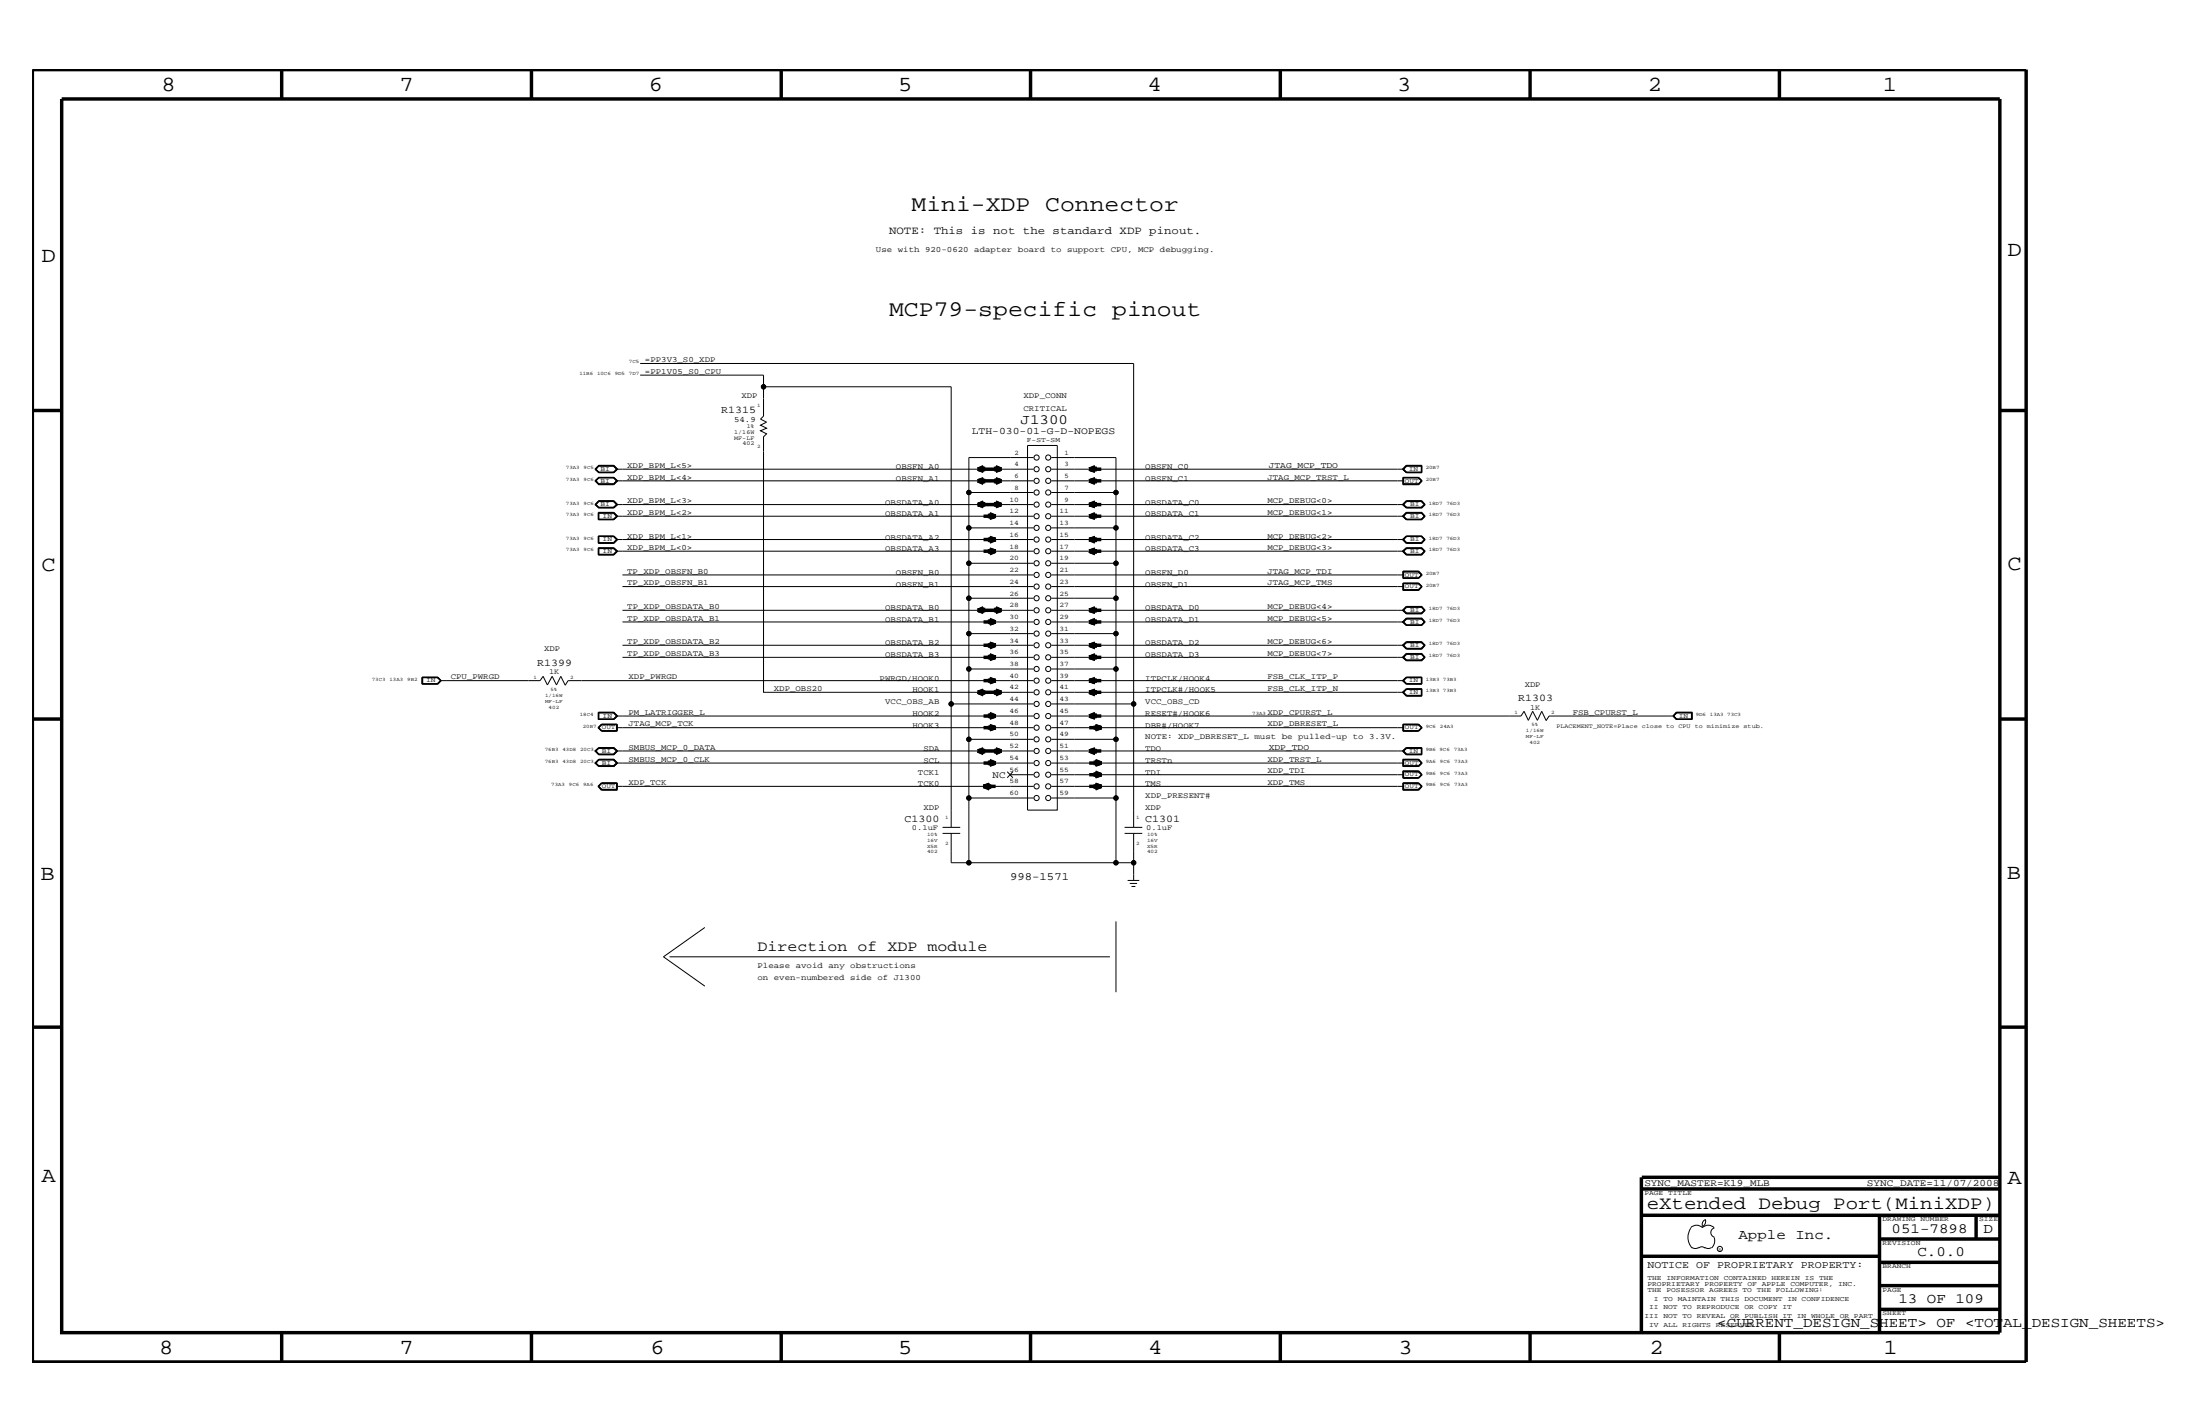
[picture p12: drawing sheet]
<svg xmlns="http://www.w3.org/2000/svg" width="432mm" height="279mm" viewBox="0 0 432 279" stroke-linecap="round" stroke-linejoin="round" font-family="sans-serif">
<g fill="none" stroke="#000" stroke-width=".2">
<path d="M125.6 73.6h24.3v8l-.6 .6 1.2 .6-1.2 .6 1.2 .6-1.2 .5 1.2 .6-.6 .6v50.1h53M125.6 71.3h96.9v91M149.9 75.9h36.8v62.2M116.8 94.3l.7-.6h3l.7 .6-.7 .8h-3zM116.8 94.3l.7-.6h3l.7 .6-.7 .7h-3zM116.9 94.3l.6-.5h3l.6 .5-.6 .6h-3zM117.5 91.5h2.9l.6 .6-.6 .6h-2.9l-.5-.6zM117.5 91.4h3l.6 .7-.6 .6h-3l-.6-.6zM117.5 91.3h3l.7 .8-.7 .6h-3l-.7-.6zM117.5 93.8h2.9l.6 .5-.6 .6h-2.9l-.5-.6zM117.5 98.4h2.9l.6 .6-.6 .5h-2.9l-.5-.5zM117.5 98.2h3l.7 .8-.7 .7h-3l-.7-.7z"/>
<path d="M120.5 91.4h-3l-.7 .7 .7 .6h3M120.5 91.4l.7 .7-.7 .6M120.5 98.3h-3l-.6 .7 .6 .6h3M120.5 98.3h-3l-.7 .7 .7 .6h3M120.5 98.3l.7 .7-.7 .6M120.5 98.3l.6 .7-.6 .6M121 92.1h81.9M121 94.3h81.9M121 99h81.9M190.2 96.6h12.7M201.7 87.4h5.8v71.5h-5.8zM202.9 89.8h-12.7v20.7"/>
<path d="M206.3 92.1h69.2M206.3 94.3h69.2M206.3 99h69.2M206.3 96.6h12.7M206.3 89.8h12.7v20.7M275.3 99l.7-.8h3.1l.6 .8-.6 .7h-3.1zM275.3 93.7h3.2l.6 .6-.6 .8h-3.2zM275.4 94.9h3M275.4 93.7v1.3h3l.7-.7M275.4 93.8h3M275.5 99l.6-.6h2.9l.6 .6-.6 .5h-2.9zM275.5 93.8v1.1"/>
<path d="M276 98.3h3l.6 .7M276 98.3h3l.7 .7-.7 .6h-3M276 98.3l-.7 .7 .7 .6M276 98.3l-.6 .7 .6 .6M276 91.3h3.1v1.4h-3.1l-.7-.6zM276 91.4l-.6 .7 .6 .6h3v-1.3M276 91.4l-.7 .7 .7 .6M276 91.4h3.1M278.4 93.7l.7 .6M278.4 93.8l.7 .5M278.4 93.8l.6 .5-.6 .6M279 91.5h-2.9l-.6 .6 .6 .6"/>
<path d="M279.1 94.3l-.7 .6M279.6 99l-.6 .6h-3M117.4 100.5h3.1l.7 .8-.7 .7h-3.1zM117.4 105.2h3.1l.7 .7-.7 .7h-3.1zM117.4 107.5h3.1l.7 .6-.7 .8h-3.1zM117.4 100.6h3.1M117.4 106.5h3.1M117.4 108.8h3.1M117.4 107.6h3.1M117.5 100.6v1.3h3l.6-.6-.6-.7M117.5 106.5v-1.2h3l.6 .6-.6 .6M117.5 107.6v1.2"/>
<path d="M117.5 100.7h2.9l.6 .6M117.5 107.6h2.9l.6 .5M120.4 105.3l.6 .6M120.5 100.6l.7 .7-.7 .7M120.5 105.2l.7 .7-.7 .6M120.5 107.6l.6 .5-.6 .7M120.5 107.6l.7 .5-.7 .7M121 101.3l-.6 .6M121 101.3h81.9M121 105.9l-.6 .6h-2.9M121 105.9h81.9M121 108.1l-.6 .6h-2.9"/>
<path d="M121 108.1h81.9M122.2 112.8h80.7M122.2 115.1h80.7M122.2 119.7h80.7M190.2 103.6h12.7M190.2 117.4v6.9M202.9 110.5h-12.7v6.9h12.7M206.3 110.5h12.7v6.9M206.3 101.3h69.2M206.3 105.9h69.2M206.3 108.1h69.2M206.3 112.8h69.2"/>
<path d="M206.3 115.1h69.2M206.3 119.7h69.2M206.3 117.4h12.7M206.3 103.6h12.7M219 117.4v51.9M275.3 101.3l.7-.8h3.1l.6 .8-.6 .7h-3.1zM275.3 105.9l.7-.7h3.1l.6 .7-.6 .7h-3.1zM275.3 108.1l.7-.6h3.1l.6 .6-.6 .8h-3.1zM275.3 119.7l.7-.7h3.1l.6 .7-.6 .7h-3.1zM275.3 112h3.2l.6 .8-.6 .7h-3.2zM275.3 114.4h3.2l.6 .7-.6 .8h-3.2zM275.4 114.4v1.4h3l.7-.7"/>
<path d="M275.4 113.4h3M275.4 112.2h3M275.4 114.5h3M275.5 105.9l.6-.6h2.9l.6 .6-.6 .6h-2.9zM275.5 108.1l.6-.5h2.9l.6 .5-.6 .6h-2.9zM275.5 119.7l.6-.5h2.9l.6 .5-.6 .6h-2.9zM275.5 112.2v1.2M275.5 114.5v1.2h2.9l.6-.6-.6-.6M276 100.6h3l.6 .7M276 100.6l-.6 .7 .6 .6h3l.6-.6M276 100.6h3l.7 .7-.7 .7h-3M276 100.6l-.7 .7 .7 .7"/>
<path d="M276 105.2h3l.7 .7-.7 .6h-3M276 105.2l-.7 .7 .7 .6M276 107.6h3l.6 .5M276 107.6h3l.7 .5-.7 .7h-3M276 107.6l-.7 .5 .7 .7M276 107.6l-.6 .5 .6 .7M276 119.1h3l.6 .6M276 119.1l-.6 .6 .6 .6h3l.6-.6M276 119.1h3l.7 .6-.7 .7h-3M276 119.1l-.7 .6 .7 .7M276.1 100.7h2.9l.6 .6-.6 .6h-2.9l-.6-.6zM278.4 112.2l.7 .6"/>
<path d="M278.4 112.2l.6 .6-.6 .6M278.4 114.4l.7 .7M278.4 114.5l.7 .6M279.1 112.8l-.7-.7h-3v1.4M279.1 112.8l-.7 .7M279.1 112.8l-.7 .6M279.6 105.9l-.6-.6h-3l-.6 .6 .6 .6M279.6 105.9l-.6 .6h-3M279.6 108.1l-.6 .7h-3M82.9 134.1h3M82.9 132.9v1.3M82.9 133h3"/>
<path d="M83 133v1.1M85.9 133l.6 .5M85.9 133l.5 .5M85.9 132.9h-3.1v1.3h3.1M85.9 132.9l.7 .6-.7 .7M85.9 132.9l.6 .6M86.4 133.5l-.5 .6M86.4 133.5h19.6l.6-.8 .8 1.7 1-1.7 .8 1.7 .9-1.7 .8 1.7M86.5 133.5l-.6 .6M86.5 133.5l-.6 .7M117.4 139.7h3.1l.7 .8-.7 .7h-3.1zM117.4 139.8h3.1"/>
<path d="M117.5 139.8v1.3h3l.6-.6-.6-.7M117.5 139.9h2.9l.6 .6M120.5 139.8l.7 .7-.7 .7M122.2 122h80.7M122.2 126.6h80.7M122.2 129h80.7M190.2 131.3v25.3M202.9 124.3h-12.7v7h12.7M202.9 138.1h-16.2v24.2M202.9 133.5h-91.4l-.6 1M206.3 133.5h69.2M206.3 122h69.2"/>
<path d="M206.3 126.6h69.2M206.3 129h69.2M206.3 135.8h69.2M206.3 138.1h16.2M206.3 131.3h12.7M206.3 124.3h12.7M275.3 126.6l.7-.7h3.1l.6 .7-.6 .8h-3.1zM275.3 129l.7-.8h3.1l.6 .8-.6 .7h-3.1zM275.3 135.8l.7-.6h3.1v1.4h-3.1zM275.5 126.6l.6-.5h2.9l.6 .5-.6 .6h-2.9zM275.5 129l.6-.6h2.9l.6 .6-.6 .5h-2.9zM276 121.4h3l.6 .6-.6 .6h-3l-.6-.6z"/>
<path d="M276 121.4h3l.7 .6-.7 .7h-3l-.7-.7zM276 121.3h3.1l.6 .7-.6 .7h-3.1l-.7-.7zM276 125.9h3l.7 .7-.7 .7h-3M276 125.9l-.7 .7 .7 .7M276 128.3h3l.6 .7M276 128.3h3l.7 .7-.7 .6h-3M276 128.3l-.7 .7 .7 .6M276 128.3l-.6 .7 .6 .6M276 133h3v1.1h-3l-.6-.6zM276 132.9h3.1v1.3h-3.1M276 132.9l-.7 .6 .7 .7M276 136.5l-.6-.7 .6-.6h3v1.3"/>
<path d="M276 135.2l-.7 .6 .7 .7M276 136.5h3.1M276.1 121.4h2.9l.6 .6-.6 .6h-2.9l-.6-.6zM276.1 133l-.6 .5 .6 .6M276.1 135.2l-.6 .6 .6 .6h2.9M279.6 126.6l-.6-.6h-3l-.6 .6 .6 .7M279.6 126.6l-.6 .7h-3M279.6 129l-.6 .6h-3M329 139.7h3.1v1.5h-3.1l-.7-.7zM329.1 139.8l-.7 .7M116.8 147.3l.7-.6h3l.7 .6-.7 .8h-3zM117.3 142.8l.7-.7h3.2v1.4h-3.2z"/>
<path d="M117.3 154.3l.7-.7h3.2v1.5h-3.2zM117.5 149h3l.6 .7-.6 .6h-3l-.6-.6zM117.5 149h3l.7 .7-.7 .7h-3M117.5 149h3l.7 .7-.7 .7h-3l-.7-.7zM117.5 149l-.7 .7 .7 .7M117.5 146.8h3l.6 .5-.6 .7h-3M117.5 146.8h3l.7 .5-.7 .7h-3M117.5 146.8l-.7 .5 .7 .7M117.5 146.8l-.6 .5 .6 .7M118.1 142.2l-.6 .6 .6 .6M118.1 153.6l-.7 .7 .7 .7h3v-1.4M118.1 142.1l-.7 .7 .7 .7"/>
<path d="M118.1 143.4h3M118.1 142.2h3M121 149.7l-.6 .5h-2.9l-.5-.5 .5-.6h2.9l.6 .6h81.9M121 147.3l-.6 .6h-2.9l-.5-.6 .5-.5h2.9l.6 .5h81.9M121 142.2v1.2M121 153.7v1.2M121 154.3h81.9M121 140.5h81.9M121 142.8h81.9M121 140.5l-.6 .6M121.1 153.7h-3l-.6 .6 .6 .6h3M121.1 142.1v1.4"/>
<path d="M190.2 145.1h12.7M197.7 151.4l1.1 1.2M198.3 152h4.6M198.8 151.4l-1.1 1.2M202.9 156.6h-12.7v12.7M206.3 154.3h69.2M206.3 140.5h92.2l.6-.9 .9 1.7 .8-1.7 1 1.7 .8-1.7 .8 1.7M206.3 142.8h69.2M206.3 149.7h69.2M206.3 152h69.2M206.3 156.6h12.7M206.3 147.3h69.2"/>
<path d="M206.3 145.1h12.7M275.3 147.3l.7-.6h3.1v1.4h-3.1zM275.3 153.6h3.2l.6 .7-.6 .8h-3.2zM275.3 142.1h3.2l.6 .7-.6 .7h-3.2zM275.3 149h3.2l.6 .7-.6 .7h-3.2zM275.3 151.2h3.2l.6 .8-.6 .7h-3.2zM275.4 154.9h3M275.4 153.6v1.4h3l.7-.7M275.4 153.7h3M275.4 142.1v1.4M275.4 143.4h3M275.4 142.2h3"/>
<path d="M275.4 152.6h3M275.4 151.4h3M275.5 142.2v1.2M275.5 149.1h2.9l.6 .6-.6 .5h-2.9zM275.5 151.4v1.2M275.5 153.7v1.2M276 146.8l-.7 .5 .7 .7M276 148h3.1M276 146.8h3.1M276 146.8l-.6 .5 .6 .7M278.4 151.4l.7 .6M278.4 151.4l.6 .6-.6 .6"/>
<path d="M278.4 153.6l.7 .7M278.4 153.7l.7 .6M278.4 153.7l.6 .6-.6 .6M278.4 142.1l.7 .7M278.4 142.2l.7 .6M278.4 142.2l.6 .6-.6 .6M279 146.8h-2.9l-.6 .5 .6 .6h2.9M279 146.8v1.2M279.1 149.7l-.7-.7h-3v1.4M279.1 152l-.7-.7h-3v1.4M279.1 149.7l-.7 .6h-3M279.1 149.7l-.7 .7"/>
<path d="M279.1 152l-.7 .7M279.1 152l-.7 .6M279.1 154.3l-.7 .6M279.1 142.8l-.7 .7M279.1 142.8l-.7 .6M328.4 140.5l.6 .7M328.4 140.5l.6-.7h3.1v1.4M328.4 140.5l.7 .6M328.5 140.5h-24.5l-.6 .9M329.1 141.1l-.6-.6 .6-.6h2.9v1.2M329.1 141.1h3M185 163.5h3.5"/>
<path d="M185 162.3h3.5M186.7 163.5v5.8h35.8M220.7 163.5h3.5M220.7 162.3h3.5M221.3 172.7h2.3M221.7 173.3h1.5M222.1 173.9h.7M222.5 163.5v9.2M131.4 187.7h86.4M138.3 182l-8.1 5.7 8.1 5.8M219 180.8v13.9M334.7 239.3l.1 .3a1.19 1.19 0 0 1-.6 1.1"/>
<path d="M334.8 239.3a1.02 1.02 0 0 0-.6 1.3M331.8 240.9a1.61 1.61 0 0 1 2.4 0M331.9 241a3.1 3.1 0 0 0 .2 3.9M332.1 244.8l.6 .2 .7-.2M333.4 244.9l.6-.3 .7 .3M334.1 240.9a1.61 1.61 0 0 1 2.3 0M334.6 244.8l.7 .2 .6-.2M336.4 242.8l.2 .6a1.95 1.95 0 0 1-.6 1.4M336.5 240.9a.93 .93 0 0 0-.7 .9 .93 .93 0 0 0 .7 .9"/>
<circle cx="149.9" cy="75.9" r=".42"/>
<circle cx="190.2" cy="96.6" r=".42"/>
<circle cx="203.5" cy="96.6" r=".51"/>
<circle cx="203.5" cy="89.8" r=".51"/>
<circle cx="203.5" cy="99" r=".51"/>
<circle cx="203.5" cy="94.3" r=".51"/>
<circle cx="203.5" cy="92.1" r=".51"/>
<circle cx="205.7" cy="89.8" r=".51"/>
<circle cx="205.7" cy="96.6" r=".51"/>
<circle cx="205.7" cy="94.3" r=".51"/>
<circle cx="205.7" cy="92.1" r=".51"/>
<circle cx="205.7" cy="99" r=".51"/>
<circle cx="219" cy="96.6" r=".42"/>
<circle cx="190.2" cy="110.5" r=".42"/>
<circle cx="190.2" cy="117.4" r=".42"/>
<circle cx="190.2" cy="103.6" r=".42"/>
<circle cx="203.5" cy="101.3" r=".51"/>
<circle cx="203.5" cy="105.9" r=".51"/>
<circle cx="203.5" cy="110.5" r=".51"/>
<circle cx="203.5" cy="117.4" r=".51"/>
<circle cx="203.5" cy="103.6" r=".51"/>
<circle cx="203.5" cy="119.7" r=".51"/>
<circle cx="203.5" cy="115.1" r=".51"/>
<circle cx="203.5" cy="108.1" r=".51"/>
<circle cx="203.5" cy="112.8" r=".51"/>
<circle cx="205.7" cy="110.5" r=".51"/>
<circle cx="205.7" cy="117.4" r=".51"/>
<circle cx="205.7" cy="105.9" r=".51"/>
<circle cx="205.7" cy="101.3" r=".51"/>
<circle cx="205.7" cy="103.6" r=".51"/>
<circle cx="205.7" cy="112.8" r=".51"/>
<circle cx="205.7" cy="108.1" r=".51"/>
<circle cx="205.7" cy="119.7" r=".51"/>
<circle cx="205.7" cy="115.1" r=".51"/>
<circle cx="219" cy="117.4" r=".42"/>
<circle cx="219" cy="110.5" r=".42"/>
<circle cx="219" cy="103.6" r=".42"/>
<circle cx="186.7" cy="138.1" r=".42"/>
<circle cx="190.2" cy="131.3" r=".42"/>
<circle cx="190.2" cy="124.3" r=".42"/>
<circle cx="203.5" cy="126.6" r=".51"/>
<circle cx="203.5" cy="131.3" r=".51"/>
<circle cx="203.5" cy="122" r=".51"/>
<circle cx="203.5" cy="135.8" r=".51"/>
<circle cx="203.5" cy="138.1" r=".51"/>
<circle cx="203.5" cy="124.3" r=".51"/>
<circle cx="203.5" cy="129" r=".51"/>
<circle cx="203.5" cy="133.5" r=".51"/>
<circle cx="205.7" cy="126.6" r=".51"/>
<circle cx="205.7" cy="122" r=".51"/>
<circle cx="205.7" cy="131.3" r=".51"/>
<circle cx="205.7" cy="135.8" r=".51"/>
<circle cx="205.7" cy="138.1" r=".51"/>
<circle cx="205.7" cy="124.3" r=".51"/>
<circle cx="205.7" cy="129" r=".51"/>
<circle cx="205.7" cy="133.5" r=".51"/>
<circle cx="219" cy="131.3" r=".42"/>
<circle cx="219" cy="124.3" r=".42"/>
<circle cx="222.5" cy="138.1" r=".42"/>
<circle cx="190.2" cy="156.6" r=".42"/>
<circle cx="190.2" cy="145.1" r=".42"/>
<circle cx="203.5" cy="140.5" r=".51"/>
<circle cx="203.5" cy="154.3" r=".51"/>
<circle cx="203.5" cy="156.6" r=".51"/>
<circle cx="203.5" cy="142.8" r=".51"/>
<circle cx="203.5" cy="147.3" r=".51"/>
<circle cx="203.5" cy="152" r=".51"/>
<circle cx="203.5" cy="145.1" r=".51"/>
<circle cx="203.5" cy="149.7" r=".51"/>
<circle cx="205.7" cy="140.5" r=".51"/>
<circle cx="205.7" cy="154.3" r=".51"/>
<circle cx="205.7" cy="156.6" r=".51"/>
<circle cx="205.7" cy="152" r=".51"/>
<circle cx="205.7" cy="147.3" r=".51"/>
<circle cx="205.7" cy="142.8" r=".51"/>
<circle cx="205.7" cy="149.7" r=".51"/>
<circle cx="205.7" cy="145.1" r=".51"/>
<circle cx="219" cy="156.6" r=".42"/>
<circle cx="219" cy="145.1" r=".42"/>
<circle cx="190.2" cy="169.3" r=".42"/>
<circle cx="219" cy="169.3" r=".42"/>
<circle cx="222.5" cy="169.3" r=".42"/>
<circle cx="337.6" cy="245.1" r=".51"/>
</g>
<g fill="none" stroke="#000" stroke-width=".68" stroke-linecap="butt">
<path d="M6.4 13.7h391.3v253.5h-391.3zM12.1 19.4h380.4v242.1h-380.4zM55.3 13.7v5.7M104.3 13.7v5.7M153.3 13.7v5.7M202.3 13.7v5.7M251.3 13.7v5.7M300.3 13.7v5.7M349.3 13.7v5.7M6.4 80.5h5.7M191.9 92.1l1.1-.5v.9zM191.9 94.3l1.1-.4v1z"/>
<path d="M191.9 99l1.1-.5v.9zM191.9 92.1h1.1M191.9 92.1h4.6M191.9 92.1l1.1 .2M191.9 92.1l1.1 .3M191.9 94.3h4.6M191.9 94.3l1.1 .1M191.9 94.3l1.1 .3M191.9 94.3l1.1 .4M191.9 99h4.6M191.9 99l1.1 .1M191.9 99l1.1 .2"/>
<path d="M191.9 99l1.1 .3M193 91.9l-1.1 .2M193 91.8l-1.1 .3M193 91.7l-1.1 .4M193 94.3h-1.1M193 94.1l-1.1 .2M193 94l-1.1 .3M193 98.8l-1.1 .2M193 98.7l-1.1 .3M193 98.6l-1.1 .4M195.4 91.6l1.1 .5-1.1 .4zM195.4 93.9l1.1 .4-1.1 .6z"/>
<path d="M195.4 98.5l1.1 .5-1.1 .4zM195.4 91.9l1.1 .2M195.4 91.7l1.1 .4M195.4 91.8l1.1 .3M195.4 94.3h1.1M195.4 94l1.1 .3M195.4 94.1l1.1 .2M195.4 98.8l1.1 .2M195.4 98.6l1.1 .4M195.4 98.7l1.1 .3M196.5 92.1h-1.1M196.5 92.1l-1.1 .2"/>
<path d="M196.5 92.1l-1.1 .3M196.5 94.3l-1.1 .1M196.5 94.3l-1.1 .3M196.5 94.3l-1.1 .4M196.5 99l-1.1 .1M196.5 99l-1.1 .2M196.5 99l-1.1 .3M213.8 92.1l1.2-.5v.9zM213.8 94.3l1.2-.4v1zM213.8 99l1.2-.5v.9zM213.8 92.1h2.4M213.8 92.1h1.2"/>
<path d="M213.8 92.1l1.2 .3M213.8 92.1l1.2 .2M213.8 94.3h2.4M213.8 94.3l1.2 .1M213.8 94.3l1.2 .4M213.8 94.3l1.2 .3M213.8 99h2.4M213.8 99l1.2 .1M213.8 99l1.2 .3M213.8 99l1.2 .2M215 91.7l-1.2 .4M215 91.9l-1.2 .2"/>
<path d="M215 91.8l-1.2 .3M215 94l-1.2 .3M215 94.3h-1.2M215 94.1l-1.2 .2M215 98.6l-1.2 .4M215 98.8l-1.2 .2M215 98.7l-1.2 .3M392.5 80.5h5.2M191.9 119.7l1.1-.5v1zM191.9 119.7l1.1 .1M191.9 119.7h4.6M191.9 119.7l1.1 .2"/>
<path d="M191.9 119.7l1.1 .4M193 101.3h2.4M193 119.6l-1.1 .1M193 119.5l-1.1 .2M193 119.4l-1.1 .3M193 108.1h2.4M193 105.9h2.4M194.2 100.8l1.2 .5-1.2 .4zM194.2 105.4l1.2 .5-1.2 .5zM194.2 107.7l1.2 .4-1.2 .6zM194.2 101l1.2 .3M194.2 101.1l1.2 .2"/>
<path d="M194.2 107.8l1.2 .3M194.2 108.1h1.2M194.2 108l1.2 .1M194.2 105.5l1.2 .4M194.2 105.8l1.2 .1M194.2 105.7l1.2 .2M195.4 101.3l-1.2 .1M195.4 101.3l-1.2 .3M195.4 101.3l-1.2 .2M195.4 119.2l1.1 .5-1.1 .5zM195.4 119.6l1.1 .1M195.4 119.4l1.1 .3"/>
<path d="M195.4 119.5l1.1 .2M195.4 108.1l-1.2 .2M195.4 108.1l-1.2 .5M195.4 108.1l-1.2 .3M195.4 105.9l-1.2 .1M195.4 105.9l-1.2 .3M195.4 105.9l-1.2 .2M196.5 119.7l-1.1 .1M196.5 119.7l-1.1 .2M196.5 119.7l-1.1 .4M213.8 101.3h2.4M213.8 101.3l1.2-.5v.9z"/>
<path d="M213.8 105.9l1.2-.5v1zM213.8 108.1l1.2-.4v1zM213.8 119.7l1.2-.5v1zM213.8 119.7h2.4M213.8 119.7l1.2 .1M213.8 119.7l1.2 .4M213.8 119.7l1.2 .2M213.8 108.1h2.4M213.8 108.1l1.2 .2M213.8 108.1l1.2 .5M213.8 108.1l1.2 .3M213.8 105.9h2.4"/>
<path d="M213.8 105.9l1.2 .1M213.8 105.9l1.2 .3M213.8 105.9l1.2 .2M213.8 101.3l1.2 .1M213.8 101.3l1.2 .3M213.8 101.3l1.2 .2M215 119.4l-1.2 .3M215 119.6l-1.2 .1M215 119.5l-1.2 .2M215 107.8l-1.2 .3M215 108.1h-1.2M215 108l-1.2 .1"/>
<path d="M215 105.5l-1.2 .4M215 105.8l-1.2 .1M215 105.7l-1.2 .2M215 101l-1.2 .3M215 101.1l-1.2 .2M191.9 135.8h4.6M191.9 135.8l1.1-.4v.9zM191.9 135.8l1.1 .2M191.9 135.8l1.1 .3M191.9 135.8l1.1 .4M193 135.7l-1.1 .1M193 135.5l-1.1 .3"/>
<path d="M193 133.5h2.4M193 122h2.4M193 129h2.4M193 126.6h2.4M194.2 121.5l1.2 .5-1.2 .5zM194.2 126.2l1.2 .4-1.2 .5zM194.2 128.5l1.2 .5-1.2 .4zM194.2 133.1l1.2 .4-1.2 .5zM194.2 140l1.2 .5-1.2 .4zM194.2 133.2l1.2 .3M194.2 133.5h1.2M194.2 133.3l1.2 .2"/>
<path d="M194.2 121.7l1.2 .3M194.2 121.9l1.2 .1M194.2 121.8l1.2 .2M194.2 128.6l1.2 .4M194.2 128.8l1.2 .2M194.2 128.7l1.2 .3M194.2 126.3l1.2 .3M194.2 126.5l1.2 .1M194.2 126.4l1.2 .2M195.4 135.4l1.1 .4-1.1 .5zM195.4 135.7l1.1 .1M195.4 135.5l1.1 .3"/>
<path d="M195.4 133.5l-1.2 .1M195.4 133.5l-1.2 .4M195.4 133.5l-1.2 .3M195.4 122l-1.2 .1M195.4 122l-1.2 .4M195.4 122l-1.2 .3M195.4 129l-1.2 .1M195.4 129l-1.2 .3M195.4 126.6l-1.2 .2M195.4 126.6l-1.2 .3M196.5 135.8l-1.1 .2M196.5 135.8l-1.1 .3"/>
<path d="M196.5 135.8l-1.1 .4M213.8 122l1.2-.5v1zM213.8 126.6l1.2-.4v.9zM213.8 129l1.2-.5v.9zM213.8 133.5l1.2-.4v.9zM213.8 135.8l1.2-.4v.9zM213.8 135.8h2.4M213.8 135.8l1.2 .2M213.8 135.8l1.2 .4M213.8 135.8l1.2 .3M213.8 133.5h2.4M213.8 122h2.4"/>
<path d="M213.8 122l1.2 .1M213.8 122l1.2 .4M213.8 122l1.2 .3M213.8 129h2.4M213.8 133.5l1.2 .1M213.8 133.5l1.2 .4M213.8 133.5l1.2 .3M213.8 126.6h2.4M213.8 129l1.2 .1M213.8 129l1.2 .3M213.8 126.6l1.2 .2M213.8 126.6l1.2 .3"/>
<path d="M215 135.5l-1.2 .3M215 135.7l-1.2 .1M215 121.7l-1.2 .3M215 121.9l-1.2 .1M215 121.8l-1.2 .2M215 133.2l-1.2 .3M215 133.5h-1.2M215 133.3l-1.2 .2M215 128.6l-1.2 .4M215 128.8l-1.2 .2M215 128.7l-1.2 .3M215 126.3l-1.2 .3"/>
<path d="M215 126.5l-1.2 .1M215 126.4l-1.2 .2M6.4 141.1h5.7M191.9 147.3h4.6M191.9 147.3l1.1 .2M191.9 147.3l1.1-.4v1zM191.9 147.3l1.1 .3M191.9 147.3l1.1 .5M193 154.3l1.2-.4v.9zM193 140.5h2.4M193 147.3h-1.1M193 147.2l-1.1 .1"/>
<path d="M193 147l-1.1 .3M193 142.8h2.4M193 154.3h2.4M193 154.3l1.2 .1M193 154.3l1.2 .3M193 154.3l1.2 .2M193 149.7h2.4M194.2 142.4l1.2 .4-1.2 .4zM194.2 149.2l1.2 .5-1.2 .4zM194.2 154l-1.2 .3M194.2 154.2l-1.2 .1M194.2 149.4l1.2 .3"/>
<path d="M194.2 149.5l1.2 .2M194.2 142.4l1.2 .4M194.2 142.7l1.2 .1M194.2 142.5l1.2 .3M194.2 140.2l1.2 .3M194.2 140.3l1.2 .2M195.4 147.3h1.1M195.4 146.9l1.1 .4-1.1 .6zM195.4 147l1.1 .3M195.4 147.2l1.1 .1M195.4 149.7l-1.2 .1M195.4 149.7l-1.2 .4"/>
<path d="M195.4 149.7l-1.2 .2M195.4 142.8l-1.2 .1M195.4 142.8l-1.2 .3M195.4 142.8l-1.2 .2M195.4 140.5l-1.2 .1M195.4 140.5l-1.2 .3M195.4 140.5l-1.2 .2M196.5 147.3l-1.1 .2M196.5 147.3l-1.1 .3M196.5 147.3l-1.1 .5M213.8 147.3h2.4M213.8 140.5l1.2-.5v.9z"/>
<path d="M213.8 147.3l1.2-.4v1zM213.8 147.3l1.2 .2M213.8 147.3l1.2 .5M213.8 147.3l1.2 .3M213.8 140.5h2.4M213.8 140.5l1.2 .1M213.8 140.5l1.2 .3M213.8 140.5l1.2 .2M213.8 142.8h2.4M213.8 154.3h2.4M213.8 149.7h2.4M213.8 152h2.4"/>
<path d="M215 142.4l1.2 .4-1.2 .4zM215 149.2l1.2 .5-1.2 .4zM215 151.5l1.2 .5-1.2 .4zM215 153.9l1.2 .4-1.2 .5zM215 147l-1.2 .3M215 147.3h-1.2M215 147.2l-1.2 .1M215 140.2l-1.2 .3M215 140.3l-1.2 .2M215 142.4l1.2 .4M215 142.7l1.2 .1M215 142.5l1.2 .3"/>
<path d="M215 149.4l1.2 .3M215 149.5l1.2 .2M215 151.7l1.2 .3M215 151.9l1.2 .1M215 151.8l1.2 .2M215 154l1.2 .3M215 154.2l1.2 .1M216.2 142.8l-1.2 .1M216.2 142.8l-1.2 .3M216.2 142.8l-1.2 .2M216.2 149.7l-1.2 .1M216.2 149.7l-1.2 .4"/>
<path d="M216.2 149.7l-1.2 .2M216.2 152l-1.2 .1M216.2 152l-1.2 .3M216.2 154.3l-1.2 .1M216.2 154.3l-1.2 .3M216.2 154.3l-1.2 .2M392.5 141.1h5.2M6.4 201.5h5.7M392.5 201.5h5.2M322.2 231v30.5M322.2 233.3h70.3M322.2 238.4h70.3"/>
<path d="M322.2 231h70.3M368.9 238.4v23.1M387.9 238.4v4.7M322.2 246.5h46.7M368.9 256.9h23.6M368.9 252.3h23.6M368.9 247.7h23.6M368.9 243.1h23.6M55.3 261.5v5.7M104.3 261.5v5.7M153.3 261.5v5.7M202.3 261.7v5.5"/>
<path d="M251.3 261.5v5.7M300.3 261.5v5.7M349.3 261.5v5.7"/>
</g>
<g fill="#000">
<circle cx="149.9" cy="75.9" r=".42"/>
<circle cx="190.2" cy="96.6" r=".42"/>
<circle cx="219" cy="96.6" r=".42"/>
<circle cx="190.2" cy="110.5" r=".42"/>
<circle cx="190.2" cy="117.4" r=".42"/>
<circle cx="190.2" cy="103.6" r=".42"/>
<circle cx="219" cy="117.4" r=".42"/>
<circle cx="219" cy="110.5" r=".42"/>
<circle cx="219" cy="103.6" r=".42"/>
<circle cx="186.7" cy="138.1" r=".42"/>
<circle cx="190.2" cy="131.3" r=".42"/>
<circle cx="190.2" cy="124.3" r=".42"/>
<circle cx="219" cy="131.3" r=".42"/>
<circle cx="219" cy="124.3" r=".42"/>
<circle cx="222.5" cy="138.1" r=".42"/>
<circle cx="190.2" cy="156.6" r=".42"/>
<circle cx="190.2" cy="145.1" r=".42"/>
<circle cx="219" cy="156.6" r=".42"/>
<circle cx="219" cy="145.1" r=".42"/>
<circle cx="190.2" cy="169.3" r=".42"/>
<circle cx="219" cy="169.3" r=".42"/>
<circle cx="222.5" cy="169.3" r=".42"/>
</g>
<g font-size="4.4">
<text x="178.9" y="41.3">Mini-XDP Connector</text>
<text x="174.5" y="62.1">MCP79-specific pinout</text>
</g>
<g font-size="4.2">
<text x="31.7" y="17.8">8</text>
<text x="78.4" y="17.8">7</text>
<text x="127.3" y="17.8">6</text>
<text x="176.3" y="17.8">5</text>
<text x="225.2" y="17.8">4</text>
<text x="274.2" y="17.8">3</text>
<text x="323.4" y="17.8">2</text>
<text x="369.6" y="17.8">1</text>
<text x="8.1" y="51.3">D</text>
<text x="394" y="50.3">D</text>
<text x="8.1" y="112.1">C</text>
<text x="394" y="111.9">C</text>
<text x="8" y="172.7">B</text>
<text x="393.9" y="172.5">B</text>
<text x="8.1" y="232">A</text>
<text x="394" y="232.4">A</text>
<text x="31.2" y="265.6">8</text>
<text x="78.4" y="265.6">7</text>
<text x="127.7" y="265.6">6</text>
<text x="176.3" y="265.6">5</text>
<text x="225.4" y="265.6">4</text>
<text x="274.5" y="265.6">3</text>
<text x="323.8" y="265.6">2</text>
<text x="369.7" y="265.6">1</text>
</g>
<text font-size="3.6" x="323.2" y="237.3">eXtended Debug Port(MiniXDP)</text>
<text font-size="3" x="148.7" y="186.5">Direction of XDP module</text>
<g font-size="2.8">
<text x="200.3" y="83.3">J1300</text>
<text x="341.2" y="243.1">Apple Inc.</text>
<text x="371.3" y="241.9">051-7898</text>
<text x="389.3" y="241.9">D</text>
<text x="376.3" y="246.5">C.0.0</text>
<text x="372.6" y="255.7">13 OF 109</text>
<text x="337.1" y="260.4">&lt;CURRENT_DESIGN_SHEET&gt; OF &lt;TOTAL_DESIGN_SHEETS&gt;</text>
</g>
<g font-size="2.2">
<text x="174.5" y="45.9">NOTE: This is not the standard XDP pinout.</text>
<text x="198.2" y="172.7">998-1571</text>
</g>
<g font-size="2">
<text x="141.6" y="81">R1315</text>
<text x="105.5" y="130.7">R1399</text>
<text x="298" y="137.6">R1303</text>
<text x="177.5" y="161.2">C1300</text>
<text x="224.8" y="161.2">C1301</text>
<text x="323.3" y="248.9">NOTICE OF PROPRIETARY PROPERTY:</text>
</g>
<g font-size="1.9">
<text x="190.7" y="85.1">LTH-030-01-G-D-NOPEGS</text>
<text x="194.8" y="152.6">NC</text>
<text x="322.7" y="232.7">SYNC_MASTER=K19_MLB</text>
<text x="366.4" y="232.7">SYNC_DATE=11/07/2008</text>
</g>
<g font-size="1.7">
<text x="249" y="91.8">JTAG_MCP_TDO</text>
<text x="249" y="147.2">XDP_TDO</text>
</g>
<g font-size="1.6">
<text x="171.9" y="49.4">Use with 920-0620 adapter board to support CPU, MCP debugging.</text>
<text x="126.6" y="71.1">=PP3V3_S0_XDP</text>
<text x="126.6" y="73.3">=PP1V05_S0_CPU</text>
<text x="144.1" y="82.7">54.9</text>
<text x="145.5" y="78.2">XDP</text>
<text x="200.9" y="78.2">XDP_CONN</text>
<text x="200.9" y="80.5">CRITICAL</text>
<text x="123.1" y="94.1">XDP_BPM_L&lt;4&gt;</text>
<text x="123.1" y="91.8">XDP_BPM_L&lt;5&gt;</text>
<text x="175.9" y="92.1">OBSFN_A0</text>
<text x="175.9" y="94.3">OBSFN_A1</text>
<text x="224.8" y="94.3">OBSFN_C1</text>
<text x="224.8" y="92.1">OBSFN_C0</text>
<text x="248.8" y="94.1">JTAG_MCP_TRST_L</text>
<text x="123.1" y="98.7">XDP_BPM_L&lt;3&gt;</text>
<text x="123.1" y="101">XDP_BPM_L&lt;2&gt;</text>
<text x="173.7" y="101.3">OBSDATA_A1</text>
<text x="173.7" y="99">OBSDATA_A0</text>
<text x="224.8" y="99">OBSDATA_C0</text>
<text x="224.8" y="101.3">OBSDATA_C1</text>
<text x="248.8" y="101">MCP_DEBUG&lt;1&gt;</text>
<text x="248.8" y="98.7">MCP_DEBUG&lt;0&gt;</text>
<text x="123.1" y="108">XDP_BPM_L&lt;0&gt;</text>
<text x="123.1" y="105.7">XDP_BPM_L&lt;1&gt;</text>
<text x="173.7" y="105.9">OBSDATA_A2</text>
<text x="224.8" y="105.9">OBSDATA_C2</text>
<text x="248.8" y="105.7">MCP_DEBUG&lt;2&gt;</text>
<text x="248.8" y="108">MCP_DEBUG&lt;3&gt;</text>
<text x="123.1" y="112.6">TP_XDP_OBSFN_B0</text>
<text x="173.7" y="108.1">OBSDATA_A3</text>
<text x="175.9" y="112.8">OBSFN_B0</text>
<text x="224.8" y="108.1">OBSDATA_C3</text>
<text x="224.8" y="112.8">OBSFN_D0</text>
<text x="248.8" y="112.6">JTAG_MCP_TDI</text>
<text x="123.1" y="114.8">TP_XDP_OBSFN_B1</text>
<text x="123.1" y="119.5">TP_XDP_OBSDATA_B0</text>
<text x="173.7" y="119.7">OBSDATA_B0</text>
<text x="175.9" y="115.1">OBSFN_B1</text>
<text x="224.8" y="119.7">OBSDATA_D0</text>
<text x="224.8" y="115.1">OBSFN_D1</text>
<text x="248.8" y="119.5">MCP_DEBUG&lt;4&gt;</text>
<text x="248.8" y="114.8">JTAG_MCP_TMS</text>
<text x="123.1" y="121.8">TP_XDP_OBSDATA_B1</text>
<text x="173.7" y="122">OBSDATA_B1</text>
<text x="224.8" y="122">OBSDATA_D1</text>
<text x="248.8" y="121.8">MCP_DEBUG&lt;5&gt;</text>
<text x="106.8" y="127.8">XDP</text>
<text x="123.1" y="128.7">TP_XDP_OBSDATA_B3</text>
<text x="123.1" y="126.4">TP_XDP_OBSDATA_B2</text>
<text x="173.7" y="129">OBSDATA_B3</text>
<text x="173.7" y="126.6">OBSDATA_B2</text>
<text x="224.8" y="126.6">OBSDATA_D2</text>
<text x="224.8" y="129">OBSDATA_D3</text>
<text x="248.8" y="126.4">MCP_DEBUG&lt;6&gt;</text>
<text x="248.8" y="128.7">MCP_DEBUG&lt;7&gt;</text>
<text x="88.5" y="133.3">CPU_PWRGD</text>
<text x="123.4" y="133.3">XDP_PWRGD</text>
<text x="151.9" y="135.7">XDP_OBS20</text>
<text x="172.6" y="133.5">PWRGD/HOOK0</text>
<text x="179.1" y="135.8">HOOK1</text>
<text x="224.8" y="135.8">ITPCLK#/HOOK5</text>
<text x="224.8" y="133.5">ITPCLK/HOOK4</text>
<text x="248.8" y="133.3">FSB_CLK_ITP_P</text>
<text x="248.8" y="135.7">FSB_CLK_ITP_N</text>
<text x="299.3" y="134.7">XDP</text>
<text x="123.4" y="142.5">JTAG_MCP_TCK</text>
<text x="123.4" y="140.2">PM_LATRIGGER_L</text>
<text x="173.7" y="138.1">VCC_OBS_AB</text>
<text x="179.1" y="140.5">HOOK2</text>
<text x="179.1" y="142.8">HOOK3</text>
<text x="224.8" y="138.1">VCC_OBS_CD</text>
<text x="224.8" y="142.8">DBR#/HOOK7</text>
<text x="224.8" y="140.5">RESET#/HOOK6</text>
<text x="248.8" y="140.2">XDP_CPURST_L</text>
<text x="248.8" y="142.5">XDP_DBRESET_L</text>
<text x="308.7" y="140.2">FSB_CPURST_L</text>
<text x="123.4" y="147.2">SMBUS_MCP_0_DATA</text>
<text x="123.4" y="149.5">SMBUS_MCP_0_CLK</text>
<text x="181.3" y="147.3">SDA</text>
<text x="181.3" y="149.7">SCL</text>
<text x="224.8" y="149.7">TRSTn</text>
<text x="224.8" y="145.1">NOTE: XDP_DBRESET_L must be pulled-up to 3.3V.</text>
<text x="224.8" y="147.3">TDO</text>
<text x="248.8" y="149.5">XDP_TRST_L</text>
<text x="123.4" y="154">XDP_TCK</text>
<text x="180.2" y="154.3">TCK0</text>
<text x="180.2" y="152">TCK1</text>
<text x="224.8" y="154.3">TMS</text>
<text x="224.8" y="152">TDI</text>
<text x="248.8" y="151.8">XDP_TDI</text>
<text x="248.8" y="154">XDP_TMS</text>
<text x="181.3" y="158.9">XDP</text>
<text x="224.8" y="156.6">XDP_PRESENT#</text>
<text x="224.8" y="158.9">XDP</text>
<text x="148.7" y="190">Please avoid any obstructions</text>
<text x="148.7" y="192.3">on even-numbered side of J1300</text>
</g>
<g font-size="1.5">
<text x="107.8" y="132.3">1K</text>
<text x="300.3" y="139.2">1K</text>
<text x="179" y="162.9">0.1uF</text>
<text x="225" y="162.9">0.1uF</text>
</g>
<g font-size="1.4">
<text x="199.1" y="89.2">2</text>
<text x="201.5" y="86.7">F-ST-SM</text>
<text x="209" y="89.2">1</text>
<text x="117.9" y="92.4">BI</text>
<text x="117.9" y="94.7">BI</text>
<text x="199.1" y="91.5">4</text>
<text x="199.1" y="93.8">6</text>
<text x="209" y="93.8">5</text>
<text x="209" y="91.5">3</text>
<text x="275.8" y="94.7">OUT</text>
<text x="276.5" y="92.4">IN</text>
<text x="117.9" y="99.3">BI</text>
<text x="118.3" y="101.6">IN</text>
<text x="198.1" y="100.7">12</text>
<text x="198.1" y="98.4">10</text>
<text x="199.1" y="96.1">8</text>
<text x="207.9" y="100.7">11</text>
<text x="209" y="98.4">9</text>
<text x="209" y="96.1">7</text>
<text x="276.8" y="99.3">BI</text>
<text x="276.8" y="101.6">BI</text>
<text x="118.3" y="106.2">IN</text>
<text x="198.1" y="103">14</text>
<text x="198.1" y="105.3">16</text>
<text x="198.1" y="107.6">18</text>
<text x="207.9" y="105.3">15</text>
<text x="207.9" y="107.6">17</text>
<text x="207.9" y="103">13</text>
<text x="276.8" y="106.2">BI</text>
<text x="118.3" y="108.6">IN</text>
<text x="198.1" y="109.9">20</text>
<text x="198.1" y="112.2">22</text>
<text x="207.9" y="109.9">19</text>
<text x="207.9" y="112.2">21</text>
<text x="275.8" y="113.1">OUT</text>
<text x="276.8" y="108.6">BI</text>
<text x="198.1" y="114.5">24</text>
<text x="198.1" y="116.9">26</text>
<text x="198.1" y="119.2">28</text>
<text x="207.9" y="116.9">25</text>
<text x="207.9" y="119.2">27</text>
<text x="207.9" y="114.5">23</text>
<text x="275.8" y="115.4">OUT</text>
<text x="198.1" y="121.4">30</text>
<text x="198.1" y="123.7">32</text>
<text x="207.9" y="123.7">31</text>
<text x="207.9" y="121.4">29</text>
<text x="276.8" y="120.1">BI</text>
<text x="276.8" y="122.4">BI</text>
<text x="198.1" y="126.1">34</text>
<text x="198.1" y="130.7">38</text>
<text x="198.1" y="128.4">36</text>
<text x="207.9" y="128.4">35</text>
<text x="207.9" y="130.7">37</text>
<text x="207.9" y="126.1">33</text>
<text x="276.8" y="126.9">BI</text>
<text x="276.8" y="129.3">BI</text>
<text x="83.7" y="133.9">IN</text>
<text x="198.1" y="137.6">44</text>
<text x="198.1" y="133">40</text>
<text x="198.1" y="135.2">42</text>
<text x="207.9" y="135.2">41</text>
<text x="207.9" y="137.6">43</text>
<text x="207.9" y="133">39</text>
<text x="276.5" y="133.9">IN</text>
<text x="276.5" y="136.2">IN</text>
<text x="118.1" y="143.1">OUT</text>
<text x="118.3" y="140.8">IN</text>
<text x="198.1" y="139.9">46</text>
<text x="198.1" y="142.2">48</text>
<text x="207.9" y="142.2">47</text>
<text x="207.9" y="139.9">45</text>
<text x="275.8" y="143.1">OUT</text>
<text x="329.5" y="140.8">IN</text>
<text x="118.1" y="147.8">BI</text>
<text x="198.1" y="149.1">54</text>
<text x="198.1" y="144.5">50</text>
<text x="198.1" y="146.8">52</text>
<text x="207.9" y="146.8">51</text>
<text x="207.9" y="144.5">49</text>
<text x="207.9" y="149.1">53</text>
<text x="276.5" y="147.8">IN</text>
<text x="118.1" y="150.1">BI</text>
<text x="118.1" y="154.6">OUT</text>
<text x="198.1" y="151.4">56</text>
<text x="198.1" y="153.7">58</text>
<text x="207.9" y="153.7">57</text>
<text x="207.9" y="151.4">55</text>
<text x="275.8" y="150.1">OUT</text>
<text x="275.8" y="152.3">OUT</text>
<text x="275.8" y="154.6">OUT</text>
<text x="198.1" y="156.1">60</text>
<text x="207.9" y="156.1">59</text>
<text x="322.7" y="234.4">PAGE TITLE</text>
<text x="369.5" y="239.6">DRAWING NUMBER</text>
<text x="388.5" y="239.6">SIZE</text>
<text x="369.5" y="244.2">REVISION</text>
<text x="323.3" y="251.1">THE INFORMATION CONTAINED HEREIN IS THE</text>
<text x="369.5" y="248.9">BRANCH</text>
<text x="323.3" y="253.4">THE POSESSOR AGREES TO THE FOLLOWING:</text>
<text x="323.3" y="252.3">PROPRIETARY PROPERTY OF APPLE COMPUTER, INC.</text>
<text x="323.7" y="256.9">II NOT TO REPRODUCE OR COPY IT</text>
<text x="324.6" y="255.2">I TO MAINTAIN THIS DOCUMENT IN CONFIDENCE</text>
<text x="369.5" y="253.4">PAGE</text>
<text x="322.7" y="258.6">III NOT TO REVEAL OR PUBLISH IT IN WHOLE OR PART</text>
<text x="323.7" y="260.4">IV ALL RIGHTS RESERVED</text>
<text x="369.5" y="258.1">SHEET</text>
</g>
<g font-size="1.2">
<text x="144.1" y="85.1">1/16W</text>
<text x="144.1" y="86.3">MF-LF</text>
<text x="145.7" y="87.4">402</text>
<text x="146.6" y="84">1%</text>
<text x="305.5" y="142.8">PLACEMENT_NOTE=Place close to CPU to minimize stub.</text>
</g>
<g font-size="1">
<text x="123.4" y="71.3">7C5</text>
<text x="113.7" y="73.6">11B6</text>
<text x="117.2" y="73.6">10C6</text>
<text x="120.7" y="73.6">9D5</text>
<text x="123.4" y="73.6">7D7</text>
<text x="148.6" y="80">1</text>
<text x="148.6" y="88">2</text>
<text x="111.1" y="94.3">73A3</text>
<text x="111.1" y="92.1">73A3</text>
<text x="114.6" y="94.3">9C6</text>
<text x="114.6" y="92.1">9C5</text>
<text x="279.8" y="92.1">20B7</text>
<text x="279.8" y="94.3">20B7</text>
<text x="111.1" y="101.3">73A3</text>
<text x="111.1" y="99">73A3</text>
<text x="114.6" y="101.3">9C6</text>
<text x="114.6" y="99">9C6</text>
<text x="280.4" y="101.3">18D7</text>
<text x="280.4" y="99">18D7</text>
<text x="283.9" y="101.3">76D3</text>
<text x="283.9" y="99">76D3</text>
<text x="111.1" y="105.9">73A3</text>
<text x="114.6" y="105.9">9C6</text>
<text x="280.4" y="105.9">18D7</text>
<text x="283.9" y="105.9">76D3</text>
<text x="111.1" y="108.1">73A3</text>
<text x="114.6" y="108.1">9C6</text>
<text x="279.8" y="112.8">20B7</text>
<text x="280.4" y="108.1">18D7</text>
<text x="283.9" y="108.1">76D3</text>
<text x="279.8" y="115.1">20B7</text>
<text x="280.4" y="119.7">18D7</text>
<text x="283.9" y="119.7">76D3</text>
<text x="280.4" y="122">18D7</text>
<text x="283.9" y="122">76D3</text>
<text x="280.4" y="129">18D7</text>
<text x="280.4" y="126.6">18D7</text>
<text x="283.9" y="129">76D3</text>
<text x="283.9" y="126.6">76D3</text>
<text x="73" y="133.5">73C3</text>
<text x="76.5" y="133.5">13A3</text>
<text x="79.9" y="133.5">9B2</text>
<text x="104.7" y="133.2">1</text>
<text x="107" y="136.8">1/16W</text>
<text x="107" y="138">MF-LF</text>
<text x="108" y="135.7">5%</text>
<text x="111.9" y="133.2">2</text>
<text x="279.8" y="135.8">13B3 73B3</text>
<text x="279.8" y="133.5">13B3 73B3</text>
<text x="107.7" y="139.1">402</text>
<text x="113.8" y="140.5">18C4</text>
<text x="114.4" y="142.8">20B7</text>
<text x="245.8" y="140.2">73A3</text>
<text x="279.8" y="142.8">9C6</text>
<text x="282.6" y="142.8">24A3</text>
<text x="297.3" y="140.2">1</text>
<text x="299.5" y="143.7">1/16W</text>
<text x="300.6" y="142.5">5%</text>
<text x="304.5" y="140.2">2</text>
<text x="332.8" y="140.5">9D6</text>
<text x="335.6" y="140.5">13A3 73C3</text>
<text x="106.9" y="147.3">76B3</text>
<text x="106.9" y="149.7">76B3</text>
<text x="110.4" y="147.3">43D8</text>
<text x="110.4" y="149.7">43D8</text>
<text x="113.9" y="147.3">20C3</text>
<text x="113.9" y="149.7">20C3</text>
<text x="279.8" y="147.3">9B6 9C6</text>
<text x="279.8" y="149.7">9A6</text>
<text x="282.6" y="149.7">9C6</text>
<text x="285.3" y="147.3">73A3</text>
<text x="285.4" y="149.7">73A3</text>
<text x="299.5" y="144.8">MF-LF</text>
<text x="300.2" y="146">402</text>
<text x="108.2" y="154.3">73A3</text>
<text x="111.7" y="154.3">9C6</text>
<text x="114.5" y="154.3">9A6</text>
<text x="279.8" y="154.3">9B6</text>
<text x="279.8" y="152">9B6</text>
<text x="282.6" y="154.3">9C6</text>
<text x="282.6" y="152">9C6</text>
<text x="285.4" y="154.3">73A3</text>
<text x="285.4" y="152">73A3</text>
<text x="185.5" y="160.6">1</text>
<text x="223" y="160.6">1</text>
<text x="181.9" y="166.3">X5R</text>
<text x="181.9" y="164.1">10%</text>
<text x="181.9" y="165.1">16V</text>
<text x="181.9" y="167.4">402</text>
<text x="185.5" y="165.8">2</text>
<text x="223" y="165.8">2</text>
<text x="225.1" y="167.4">402</text>
<text x="225.1" y="165.1">16V</text>
<text x="225.1" y="164.1">10%</text>
<text x="225.1" y="166.3">X5R</text>
</g>
<text font-size=".9" x="337.3" y="245.4">R</text>
</svg>
